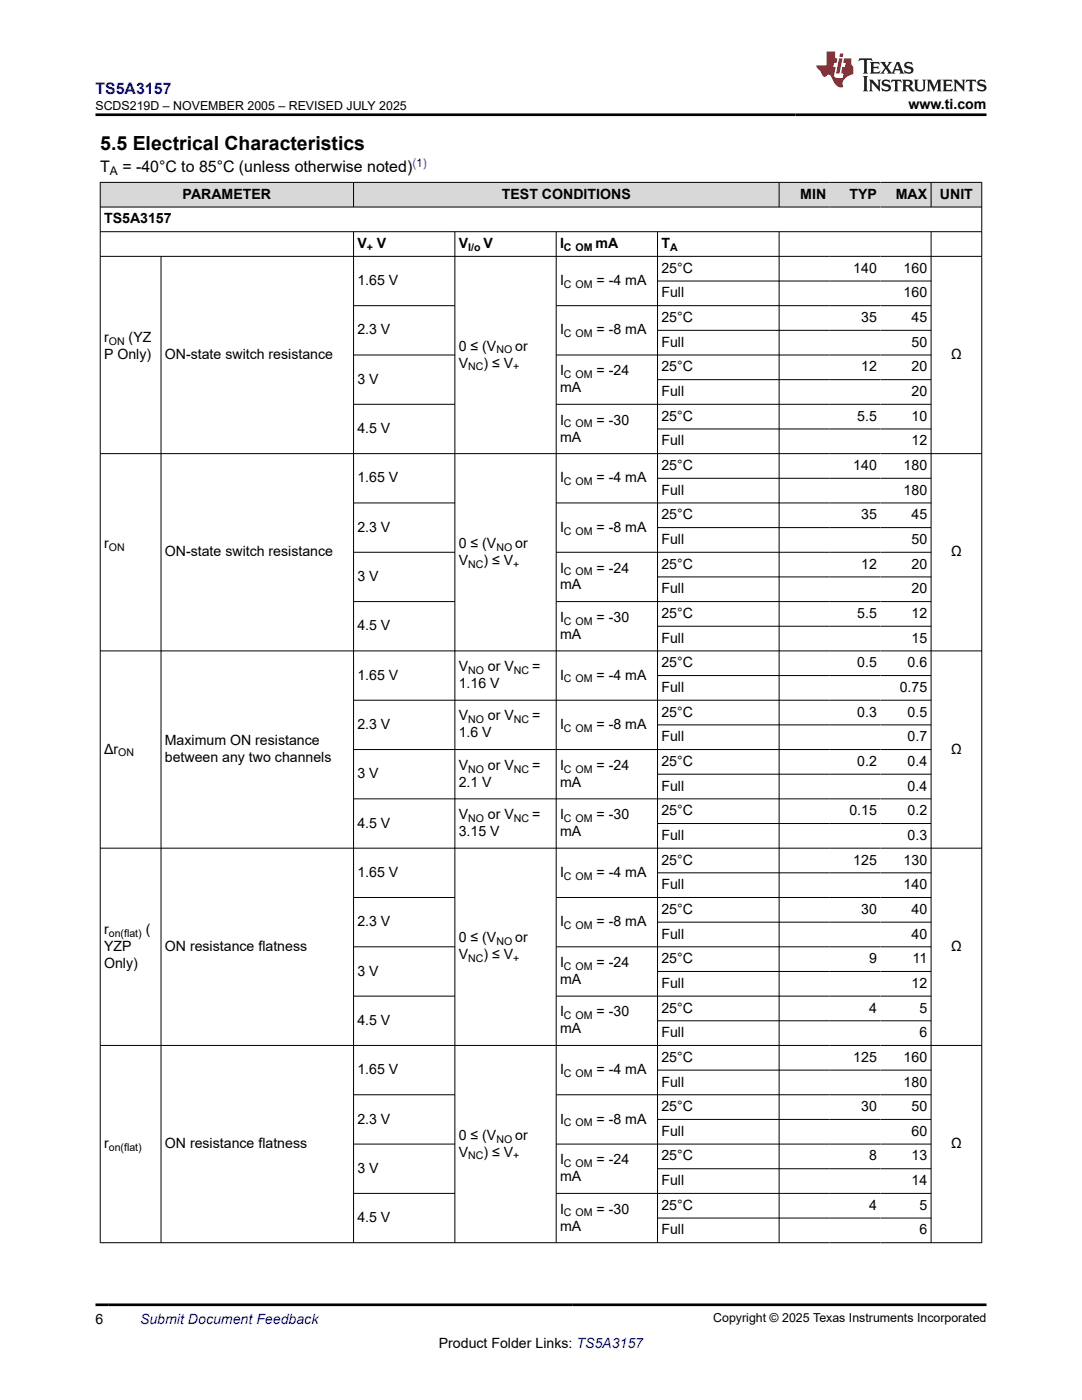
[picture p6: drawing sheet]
<svg xmlns="http://www.w3.org/2000/svg" width="216mm" height="279mm" viewBox="0 0 216 279" stroke-linecap="round" stroke-linejoin="round" font-family="sans-serif">
<g fill="#d8d8d8">
<path d="M20 36.4h175.9v4.9h-175.9z" fill-rule="evenodd"/>
<path d="M20.1 36.5h50.4v4.8h-50.4z" fill-rule="evenodd"/>
<path d="M70.6 36.5h84.8v4.8h-84.8z" fill-rule="evenodd"/>
<path d="M155.5 36.5h10.1v4.8h-10.1z" fill-rule="evenodd"/>
<path d="M165.6 36.5h10.1v4.8h-10.1z" fill-rule="evenodd"/>
<path d="M175.7 36.5h10v4.8h-10z" fill-rule="evenodd"/>
<path d="M185.9 36.5h9.9v4.8h-9.9z" fill-rule="evenodd"/>
</g>
<g fill="none" stroke="#000" stroke-width=".2">
<path d="M19.9 36.4h176.1M20 36.3v211.8M70.5 36.3v5.1M155.5 36.3v5.1M185.8 36.3v5.1M195.9 36.3v211.8M19.9 41.3h176.1M19.9 46.2h176.1M19.9 51.2h176.1M32.1 51.2v196.9M70.5 46.2v201.9M90.8 46.2v201.9"/>
<path d="M111 46.2v201.9M131.2 46.2v201.9M131.2 56.1h54.7M155.5 46.2v201.9M185.8 46.2v201.9M70.5 61h20.3M70.5 70.8h20.3M111 61h74.9M111 70.8h74.9M131.2 65.9h54.7M131.2 75.8h54.7M19.9 90.5h176.1"/>
<path d="M70.5 80.7h20.3M111 80.7h74.9M131.2 85.6h54.7M131.2 95.5h54.7M70.5 100.4h20.3M70.5 110.2h20.3M111 100.4h74.9M131.2 105.3h54.7M131.2 115.1h54.7M185.9 110.2h-74.9M19.9 129.9h176.1M70.5 120.1h20.3"/>
<path d="M70.5 139.7h115.4M131.2 125h54.7M131.2 134.8h54.7M185.9 120.1h-74.9M70.5 149.6h115.4M131.2 144.7h54.7M131.2 154.5h54.7M185.9 159.4h-115.4M19.9 169.3h176.1M70.5 179.1h20.3M111 179.1h74.9M131.2 164.4h54.7"/>
<path d="M131.2 174.2h54.7M70.5 189h20.3M70.5 198.8h20.3M111 189h74.9M111 198.8h74.9M131.2 184h54.7M131.2 193.9h54.7M19.9 208.6h176.1M70.5 218.5h20.3M131.2 203.7h54.7M131.2 213.6h54.7M185.9 218.5h-74.9"/>
<path d="M70.5 228.3h20.3M70.5 238.2h20.3M111 228.3h74.9M131.2 223.4h54.7M131.2 233.2h54.7M185.9 238.2h-74.9M19.9 248h176.1M131.2 243.1h54.7"/>
</g>
<path d="M171.5 11.6l-.2 .6 .5-.2h.6v.1v2.2l-.2 .4h1l-.2-.4v-2.2v-.1h.5l.6 .2-.2-.6zM173.6 12.4l.2 .3v1.6l-.2 .4h1.9l.1-.6a1.08 1.08 0 0 1-1.3 .2v-.7h.6l.4 .2v-.7l-.4 .2h-.6v-.5l.2-.2a1 1 0 0 1 1 .3l-.1-.5zM175.7 12.4l.9 1.1-1 1.2h.9l-.2-.2 .5-.8 .4 .8-.2 .2h1.6l-.2-.2 .2-.5h.9l.1 .5-.1 .2h.9l-.2-.4-.8-1.9h-.5l-.9 2.1-.9-1.1 .9-1h-.8l.2 .2-.4 .6-.4-.6 .2-.2zM179 12.8l.4 1h-.7zM180.7 12.5a.65 .65 0 0 0-.2 .7 .65 .65 0 0 0 .6 .5l.6 .1 .1 .3a.79 .79 0 0 1-.7 .4 .79 .79 0 0 1-.7-.5l.1 .7 .2-.1a.93 .93 0 0 0 1.1 0 .93 .93 0 0 0 .4-.9 1.46 1.46 0 0 0-1.2-.6l-.1-.3a1.09 1.09 0 0 1 1.2 .2l-.2-.6-.1 .1-.5-.2zM172.2 15.2l.2 .4v2.2l-.2 .4h1l-.2-.4v-2.2l.2-.4zM173.4 15.9l.2 .4v1.5l-.2 .4h.8l-.3-.4 .1-1.3 1.6 1.8v-2l.2-.4h-.7l.1 .2 .1 1.1-1.2-1.3zM176.2 16a.65 .65 0 0 0-.2 .8 .65 .65 0 0 0 .6 .4l.6 .2 .1 .2a.79 .79 0 0 1-.7 .4 .79 .79 0 0 1-.7-.5l.1 .7 .2-.1a.93 .93 0 0 0 1.1 .1 .93 .93 0 0 0 .4-1 1.46 1.46 0 0 0-1.2-.5l-.1-.4a1.09 1.09 0 0 1 1.2 .2l-.1-.6-.2 .1-.5-.1zM177.9 15.9l-.1 .6a.63 .63 0 0 1 .8-.3v1.6l-.3 .4h1l-.2-.4v-1.6a.66 .66 0 0 1 .8 .3l-.1-.6zM180 15.9l.2 .4v1.5l-.2 .4h1l-.2-.2-.1-.7h.5l.1 .2a.79 .79 0 0 0 1.2 .6l-1-.9a.61 .61 0 0 0 .6-.6 .61 .61 0 0 0-.5-.7zM180.8 16.2h.1a.47 .47 0 0 1 .5 .1 .47 .47 0 0 1 .1 .5l-.1 .1-.7 .1zM182.3 15.9l.2 .2a2.27 2.27 0 0 0 .4 2 1.04 1.04 0 0 0 1.7-.7v-1.3l.2-.2h-.8l.2 .4v1.1a.6 .6 0 0 1-.6 .6 .6 .6 0 0 1-.6-.6v-1.1l.3-.4zM184.9 15.9l.2 .4v1.5l-.2 .4h.8l-.3-.4v-1.4l.9 1.9 .9-1.9v1.4l-.3 .4h1l-.2-.4v-1.5l.2-.4h-.8l-.7 1.5-.6-1.5zM188.1 15.9l.2 .4v1.5l-.2 .4h1.9l.1-.6a1.09 1.09 0 0 1-1.3 .2v-.7h.6l.4 .2v-.6l-.4 .2h-.6v-.6l.2-.1a1.01 1.01 0 0 1 1 .3l-.1-.6zM190.2 15.9l.3 .4v1.5l-.3 .4h.8l-.2-.4v-1.3l1.6 1.8v-2l.2-.4h-.7l.2 .2v1.1l-1.2-1.3zM192.8 15.9l-.1 .6a.63 .63 0 0 1 .8-.3v1.6l-.3 .4h1l-.2-.4v-1.6a.66 .66 0 0 1 .8 .3l-.1-.6zM195.2 16a.65 .65 0 0 0-.2 .8 .65 .65 0 0 0 .6 .4l.6 .2 .2 .2a.79 .79 0 0 1-.7 .4 .79 .79 0 0 1-.7-.5l.1 .7 .2-.1a.93 .93 0 0 0 1 .1 .93 .93 0 0 0 .5-1 1.46 1.46 0 0 0-1.3-.5v-.4a1.09 1.09 0 0 1 1.2 .2l-.2-.6-.2 .1-.5-.1z" fill="#231f20"/>
<path d="M164.9 10.3v2.7h-2l.1 .4 .8 1a.95 .95 0 0 0 1 .9 .59 .59 0 0 1 .5-.4 .59 .59 0 0 1 .5 .3l.4 .8a1.59 1.59 0 0 0 2.1 1.4 1.61 1.61 0 0 1 1-2.3l1-.3-.1-1.5a1.59 1.59 0 0 1-.3-1.7h-1.5l-.2 .9h.6l-.2 .9h-.5l-.2 .9v.3l.4 .1-.1 .9h-.7a.73 .73 0 0 1-1-.7l.3-1.5h-.5l.1-.9h.5l.2-.9h-.5v-1.3zM167.4 11.6l-.6 3.1h.7l.6-3.1zM167.6 10.7l-.1 .6h.7l.1-.6z" fill="#ed1c24"/>
<path d="M19.1 22.9h177.8M19.1 260.4h177.8" fill="none" stroke="#000" stroke-width=".53"/>
<text font-size="3.9" x="20" y="29.9">5.5 Electrical Characteristics</text>
<text font-size="3.2" fill="#00f" x="19.1" y="18.7">TS5A3157</text>
<g font-size="3.2">
<text x="20" y="34.3">T</text>
<text x="24.4" y="34.3">= -40°C to 85°C (unless otherwise noted)</text>
</g>
<g font-size="2.8">
<text x="181.3" y="21.8">www.ti.com</text>
<text x="36.4" y="39.7">PARAMETER</text>
<text x="100.1" y="39.7">TEST CONDITIONS</text>
<text x="159.7" y="39.7">MIN</text>
<text x="169.5" y="39.7">TYP</text>
<text x="178.8" y="39.7">MAX</text>
<text x="187.6" y="39.7">UNIT</text>
<text x="20.8" y="44.6">TS5A3157</text>
<text x="71.3" y="49.5">V</text>
<text x="75.2" y="49.5">V</text>
<text x="91.5" y="49.5">V</text>
<text x="96.5" y="49.5">V</text>
<text x="111.8" y="49.5">I</text>
<text x="118.8" y="49.5">mA</text>
<text x="132" y="49.5">T</text>
<text x="71.3" y="56.9">1.65 V</text>
<text x="111.8" y="56.9">I</text>
<text x="119" y="56.9">= -4 mA</text>
<text x="132" y="54.4">25°C</text>
<text x="132" y="59.4">Full</text>
<text x="170.3" y="54.4">140</text>
<text x="180.3" y="54.4">160</text>
<text x="180.3" y="59.4">160</text>
<text x="132" y="64.3">25°C</text>
<text x="171.8" y="64.3">35</text>
<text x="181.9" y="64.3">45</text>
<text x="20.8" y="68.3">r</text>
<text x="20.8" y="71.7">P Only)</text>
<text x="25.7" y="68.3">(YZ</text>
<text x="32.9" y="71.7">ON-state switch resistance</text>
<text x="71.3" y="66.7">2.3 V</text>
<text x="91.5" y="70">0 ≤ (V</text>
<text x="102.8" y="70">or</text>
<text x="111.8" y="66.7">I</text>
<text x="119" y="66.7">= -8 mA</text>
<text x="132" y="69.2">Full</text>
<text x="181.9" y="69.2">50</text>
<text x="189.8" y="71.7">Ω</text>
<text x="71.3" y="76.6">3 V</text>
<text x="91.5" y="73.4">V</text>
<text x="96.5" y="73.4">) ≤ V</text>
<text x="111.8" y="74.9">I</text>
<text x="119" y="74.9">= -24</text>
<text x="132" y="74.1">25°C</text>
<text x="171.8" y="74.1">12</text>
<text x="181.9" y="74.1">20</text>
<text x="111.7" y="78.3">mA</text>
<text x="132" y="79">Full</text>
<text x="132" y="84">25°C</text>
<text x="171.1" y="84">5.5</text>
<text x="181.9" y="79">20</text>
<text x="181.9" y="84">10</text>
<text x="71.3" y="86.4">4.5 V</text>
<text x="111.7" y="88.1">mA</text>
<text x="111.8" y="84.7">I</text>
<text x="119" y="84.7">= -30</text>
<text x="132" y="88.9">Full</text>
<text x="181.9" y="88.9">12</text>
<text x="132" y="93.8">25°C</text>
<text x="170.3" y="93.8">140</text>
<text x="180.3" y="93.8">180</text>
<text x="71.3" y="96.3">1.65 V</text>
<text x="111.8" y="96.3">I</text>
<text x="119" y="96.3">= -4 mA</text>
<text x="132" y="98.7">Full</text>
<text x="180.3" y="98.7">180</text>
<text x="71.3" y="106.1">2.3 V</text>
<text x="111.8" y="106.1">I</text>
<text x="119" y="106.1">= -8 mA</text>
<text x="132" y="103.6">25°C</text>
<text x="171.8" y="103.6">35</text>
<text x="181.9" y="103.6">45</text>
<text x="20.8" y="109.3">r</text>
<text x="32.9" y="111">ON-state switch resistance</text>
<text x="91.5" y="109.3">0 ≤ (V</text>
<text x="91.5" y="112.7">V</text>
<text x="96.5" y="112.7">) ≤ V</text>
<text x="102.8" y="109.3">or</text>
<text x="132" y="108.6">Full</text>
<text x="132" y="113.5">25°C</text>
<text x="171.8" y="113.5">12</text>
<text x="181.9" y="108.6">50</text>
<text x="181.9" y="113.5">20</text>
<text x="189.8" y="111">Ω</text>
<text x="71.3" y="116">3 V</text>
<text x="111.7" y="117.6">mA</text>
<text x="111.8" y="114.3">I</text>
<text x="119" y="114.3">= -24</text>
<text x="132" y="118.4">Full</text>
<text x="181.9" y="118.4">20</text>
<text x="71.3" y="125.8">4.5 V</text>
<text x="111.8" y="124.1">I</text>
<text x="119" y="124.1">= -30</text>
<text x="132" y="123.3">25°C</text>
<text x="171.1" y="123.3">5.5</text>
<text x="181.9" y="123.3">12</text>
<text x="111.7" y="127.5">mA</text>
<text x="132" y="128.3">Full</text>
<text x="181.9" y="128.3">15</text>
<text x="71.3" y="135.6">1.65 V</text>
<text x="91.5" y="137.3">1.16 V</text>
<text x="91.5" y="133.9">V</text>
<text x="97.4" y="133.9">or V</text>
<text x="106.2" y="133.9">=</text>
<text x="111.8" y="135.6">I</text>
<text x="119" y="135.6">= -4 mA</text>
<text x="132" y="133.2">25°C</text>
<text x="171.1" y="133.2">0.5</text>
<text x="181.1" y="133.2">0.6</text>
<text x="91.5" y="143.8">V</text>
<text x="97.4" y="143.8">or V</text>
<text x="106.2" y="143.8">=</text>
<text x="132" y="138.1">Full</text>
<text x="132" y="143">25°C</text>
<text x="171.1" y="143">0.3</text>
<text x="179.5" y="138.1">0.75</text>
<text x="181.1" y="143">0.5</text>
<text x="32.9" y="148.7">Maximum ON resistance</text>
<text x="71.3" y="145.5">2.3 V</text>
<text x="91.5" y="147.2">1.6 V</text>
<text x="111.8" y="145.5">I</text>
<text x="119" y="145.5">= -8 mA</text>
<text x="132" y="147.9">Full</text>
<text x="181.1" y="147.9">0.7</text>
<text x="20.8" y="150.4">Δr</text>
<text x="32.9" y="152.1">between any two channels</text>
<text x="71.3" y="155.3">3 V</text>
<text x="91.5" y="153.6">V</text>
<text x="97.4" y="153.6">or V</text>
<text x="106.2" y="153.6">=</text>
<text x="111.8" y="153.6">I</text>
<text x="119" y="153.6">= -24</text>
<text x="132" y="152.9">25°C</text>
<text x="171.1" y="152.9">0.2</text>
<text x="181.1" y="152.9">0.4</text>
<text x="189.8" y="150.4">Ω</text>
<text x="91.5" y="157">2.1 V</text>
<text x="111.7" y="157">mA</text>
<text x="132" y="157.8">Full</text>
<text x="181.1" y="157.8">0.4</text>
<text x="71.3" y="165.2">4.5 V</text>
<text x="91.5" y="166.9">3.15 V</text>
<text x="91.5" y="163.5">V</text>
<text x="97.4" y="163.5">or V</text>
<text x="106.2" y="163.5">=</text>
<text x="111.7" y="166.9">mA</text>
<text x="111.8" y="163.5">I</text>
<text x="119" y="163.5">= -30</text>
<text x="132" y="162.7">25°C</text>
<text x="132" y="167.6">Full</text>
<text x="169.5" y="162.7">0.15</text>
<text x="181.1" y="162.7">0.2</text>
<text x="181.1" y="167.6">0.3</text>
<text x="132" y="172.5">25°C</text>
<text x="170.3" y="172.5">125</text>
<text x="180.3" y="172.5">130</text>
<text x="71.3" y="175">1.65 V</text>
<text x="111.8" y="175">I</text>
<text x="119" y="175">= -4 mA</text>
<text x="132" y="177.5">Full</text>
<text x="180.3" y="177.5">140</text>
<text x="71.3" y="184.8">2.3 V</text>
<text x="111.8" y="184.8">I</text>
<text x="119" y="184.8">= -8 mA</text>
<text x="132" y="182.4">25°C</text>
<text x="171.8" y="182.4">30</text>
<text x="181.9" y="182.4">40</text>
<text x="20.8" y="186.4">r</text>
<text x="20.8" y="189.8">YZP</text>
<text x="29.1" y="186.4">(</text>
<text x="32.9" y="189.8">ON resistance flatness</text>
<text x="91.5" y="188.1">0 ≤ (V</text>
<text x="91.5" y="191.5">V</text>
<text x="96.5" y="191.5">) ≤ V</text>
<text x="102.8" y="188.1">or</text>
<text x="132" y="187.3">Full</text>
<text x="181.9" y="187.3">40</text>
<text x="189.8" y="189.8">Ω</text>
<text x="20.8" y="193.2">Only)</text>
<text x="71.3" y="194.7">3 V</text>
<text x="111.7" y="196.4">mA</text>
<text x="111.8" y="193">I</text>
<text x="119" y="193">= -24</text>
<text x="132" y="192.2">25°C</text>
<text x="132" y="197.2">Full</text>
<text x="173.4" y="192.2">9</text>
<text x="181.9" y="197.2">12</text>
<text x="182.1" y="192.2">11</text>
<text x="111.8" y="202.8">I</text>
<text x="119" y="202.8">= -30</text>
<text x="132" y="202.1">25°C</text>
<text x="173.4" y="202.1">4</text>
<text x="183.5" y="202.1">5</text>
<text x="71.3" y="204.5">4.5 V</text>
<text x="111.7" y="206.2">mA</text>
<text x="132" y="207">Full</text>
<text x="183.5" y="207">6</text>
<text x="71.3" y="214.4">1.65 V</text>
<text x="111.8" y="214.4">I</text>
<text x="119" y="214.4">= -4 mA</text>
<text x="132" y="211.9">25°C</text>
<text x="170.3" y="211.9">125</text>
<text x="180.3" y="211.9">160</text>
<text x="132" y="216.8">Full</text>
<text x="132" y="221.8">25°C</text>
<text x="171.8" y="221.8">30</text>
<text x="180.3" y="216.8">180</text>
<text x="181.9" y="221.8">50</text>
<text x="71.3" y="224.2">2.3 V</text>
<text x="91.5" y="227.4">0 ≤ (V</text>
<text x="102.8" y="227.4">or</text>
<text x="111.8" y="224.2">I</text>
<text x="119" y="224.2">= -8 mA</text>
<text x="132" y="226.7">Full</text>
<text x="181.9" y="226.7">60</text>
<text x="20.8" y="229.1">r</text>
<text x="32.9" y="229.1">ON resistance flatness</text>
<text x="91.5" y="230.8">V</text>
<text x="96.5" y="230.8">) ≤ V</text>
<text x="111.8" y="232.4">I</text>
<text x="119" y="232.4">= -24</text>
<text x="132" y="231.6">25°C</text>
<text x="173.4" y="231.6">8</text>
<text x="181.9" y="231.6">13</text>
<text x="189.8" y="229.1">Ω</text>
<text x="71.3" y="234.1">3 V</text>
<text x="111.7" y="235.8">mA</text>
<text x="132" y="236.5">Full</text>
<text x="181.9" y="236.5">14</text>
<text x="71.3" y="243.9">4.5 V</text>
<text x="111.7" y="245.6">mA</text>
<text x="111.8" y="242.2">I</text>
<text x="119" y="242.2">= -30</text>
<text x="132" y="241.4">25°C</text>
<text x="173.4" y="241.4">4</text>
<text x="183.5" y="241.4">5</text>
<text x="132" y="246.4">Full</text>
<text x="183.5" y="246.4">6</text>
<text x="19.1" y="264.2">6</text>
<text x="87.6" y="269">Product Folder Links: TS5A3157</text>
</g>
<text font-size="2.8" fill="#00f" x="27.9" y="264.2">Submit Document Feedback</text>
<g font-size="2.5">
<text x="19" y="21.9">SCDS219D – NOVEMBER 2005 – REVISED JULY 2025</text>
<text x="142.3" y="263.9">Copyright © 2025 Texas Instruments Incorporated</text>
</g>
<text font-size="2.4" x="21.9" y="34.9">A</text>
<text font-size="2.4" fill="#00f" x="82.3" y="33.2">(1)</text>
<g font-size="2.1">
<text x="73.2" y="50.1">+</text>
<text x="93.4" y="50.1">I/o</text>
<text x="112.5" y="50.1">C OM</text>
<text x="133.7" y="50.1">A</text>
<text x="112.5" y="57.5">C OM</text>
<text x="21.7" y="68.8">ON</text>
<text x="99" y="70.5">NO</text>
<text x="112.5" y="67.3">C OM</text>
<text x="93.4" y="73.9">NC</text>
<text x="102.4" y="73.9">+</text>
<text x="112.5" y="75.5">C OM</text>
<text x="112.5" y="85.3">C OM</text>
<text x="112.5" y="96.8">C OM</text>
<text x="112.5" y="106.7">C OM</text>
<text x="21.7" y="109.9">ON</text>
<text x="93.4" y="113.3">NC</text>
<text x="99" y="109.9">NO</text>
<text x="102.4" y="113.3">+</text>
<text x="112.5" y="114.8">C OM</text>
<text x="112.5" y="124.7">C OM</text>
<text x="93.4" y="134.5">NO</text>
<text x="102.5" y="134.5">NC</text>
<text x="112.5" y="136.2">C OM</text>
<text x="93.4" y="144.3">NO</text>
<text x="102.5" y="144.3">NC</text>
<text x="112.5" y="146">C OM</text>
<text x="23.6" y="151">ON</text>
<text x="93.4" y="154.2">NO</text>
<text x="102.5" y="154.2">NC</text>
<text x="112.5" y="154.2">C OM</text>
<text x="93.4" y="164">NO</text>
<text x="102.5" y="164">NC</text>
<text x="112.5" y="164">C OM</text>
<text x="112.5" y="175.6">C OM</text>
<text x="112.5" y="185.4">C OM</text>
<text x="21.7" y="186.9">on(flat)</text>
<text x="99" y="188.6">NO</text>
<text x="93.4" y="192">NC</text>
<text x="102.4" y="192">+</text>
<text x="112.5" y="193.6">C OM</text>
<text x="112.5" y="203.4">C OM</text>
<text x="112.5" y="214.9">C OM</text>
<text x="112.5" y="224.8">C OM</text>
<text x="21.7" y="229.7">on(flat)</text>
<text x="93.4" y="231.4">NC</text>
<text x="99" y="228">NO</text>
<text x="102.4" y="231.4">+</text>
<text x="112.5" y="232.9">C OM</text>
<text x="112.5" y="242.8">C OM</text>
</g>
</svg>
